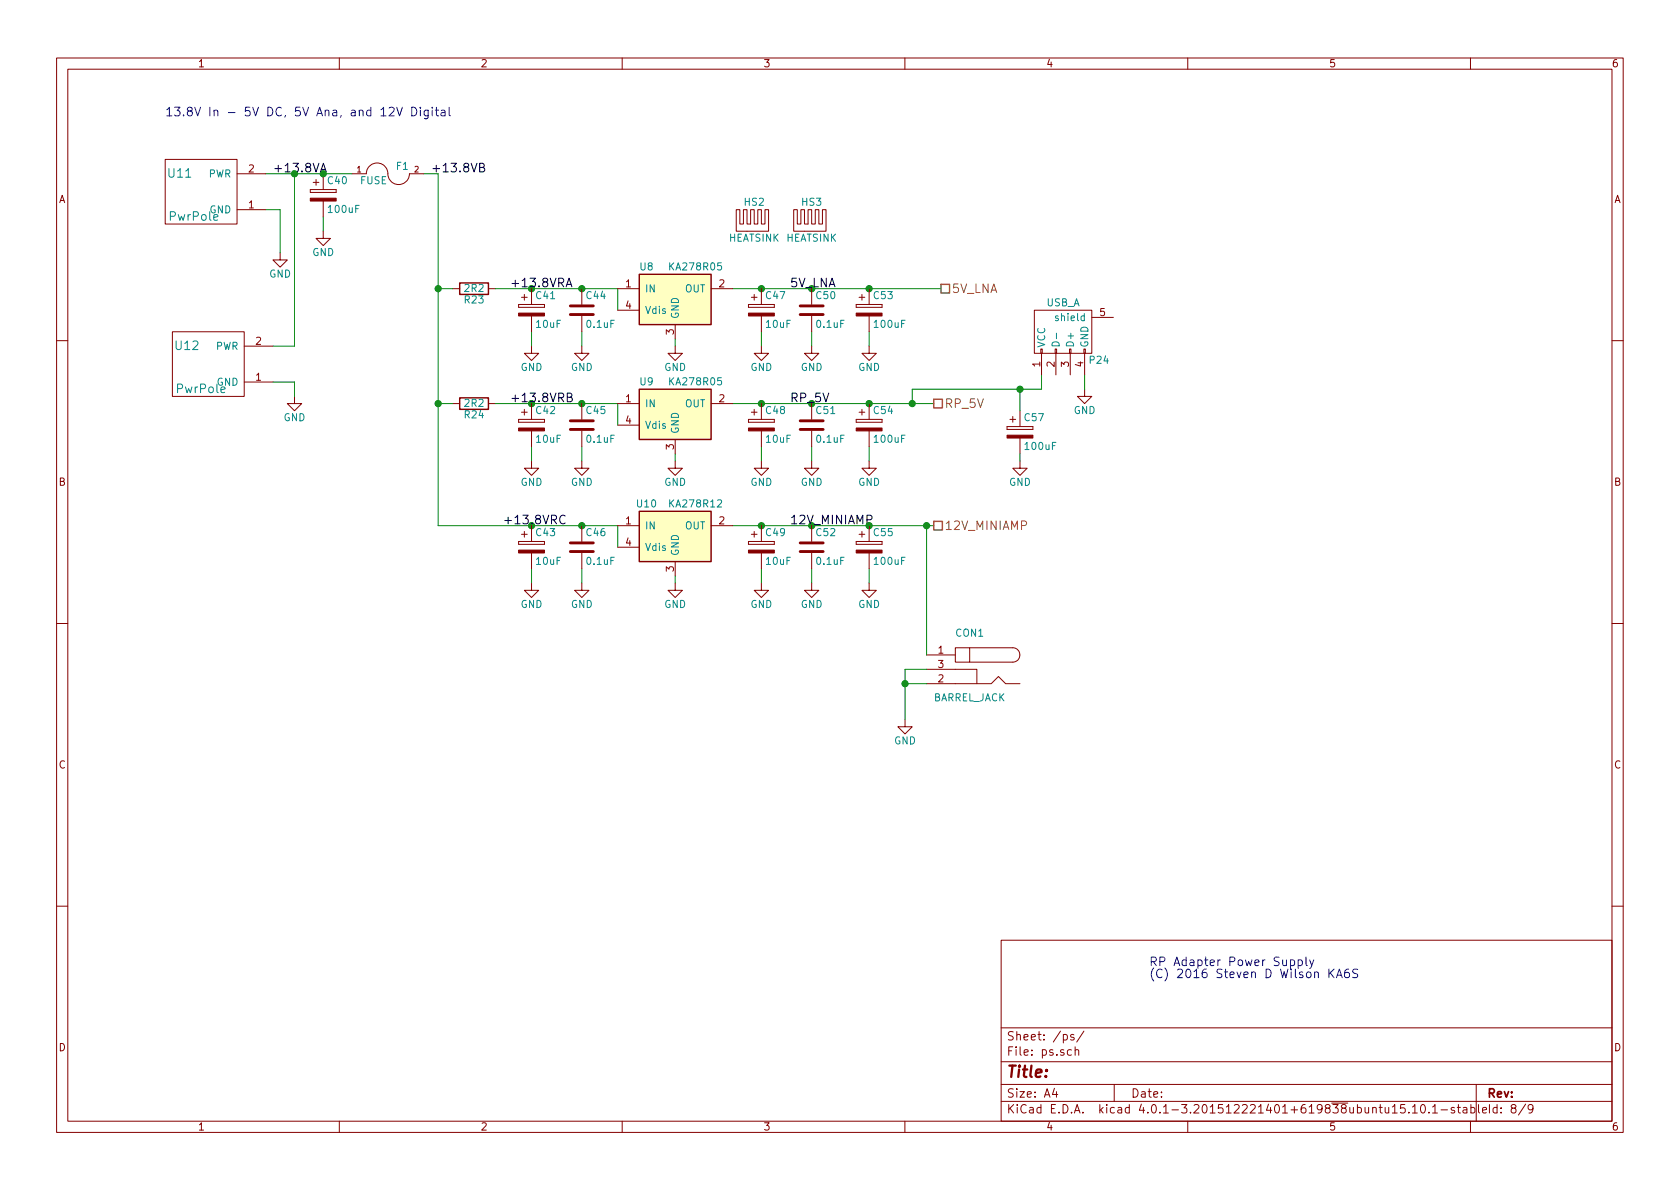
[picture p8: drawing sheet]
<svg xmlns="http://www.w3.org/2000/svg" width="297mm" height="210mm" viewBox="0 0 297 210" stroke-linecap="round" stroke-linejoin="round" font-family="sans-serif">
<g fill="none" stroke="#840000" stroke-width=".18">
<path d="M10 10.3h277v189.9h-277zM12 12.2h273v186.1h-273zM60 10.3v1.9M110 10.3v1.9M160 10.3v1.9M210 10.3v1.9M260 10.3v1.9M29.2 28.2h12.7v11.4h-12.7zM41.9 30.7h5.1M41.9 37.1h5.1M54.9 33.5v.5zM54.9 34h4.5z"/>
<path d="M54.9 33.5h4.5zM55.4 32.3h1M55.9 31.7v1.1M57.1 30.7v2.8M57.1 35.6v2.7M59.4 33.5v.5zM62.2 30.7h2.6a1.93 1.93 0 0 1 2.1-1.9 1.93 1.93 0 0 1 1.7 2.3 1.91 1.91 0 0 0 2 1.5 1.91 1.91 0 0 0 1.8-1.9h2.5M130.2 37.1h.6v2.5h.6v-2.5h.7v2.5h.6v-2.5h.6v2.5h.7v-2.5h.6v2.5h.7v-2.5h.6v3.8h-5.7zM140.3 37.1h.7v2.5h.6v-2.5h.6v2.5h.7v-2.5h.6v2.5h.6v-2.5h.7v2.5h.6v-2.5h.6v3.8h-5.7zM30.5 58.7h12.7v11.4h-12.7zM49.5 44.7v1.3h1.3l-1.3 1.2-1.2-1.2h1.2M57.1 40.9v1.3h1.3l-1.3 1.2-1.2-1.2h1.2"/>
<path d="M80 51h1.3M86.4 51h1.2M91.7 53.8v.6zM91.7 54.4h4.6zM91.7 53.8h4.6zM92.2 52.6h1M92.7 52.1v1M94 51v2.8M94 55.9v2.8M96.3 53.8v.6zM102.9 51v2.8M102.9 55.9v2.8"/>
<path d="M109.2 51h3.8M109.2 54.9h3.8M119.4 57.4v2.5M125.7 51h3.8M132.3 53.8v.6zM132.3 54.4h4.6zM132.3 53.8h4.6zM132.8 52.6h1.1M133.3 52.1v1M134.6 51v2.8M134.6 55.9v2.8M136.9 53.8v.6z"/>
<path d="M143.5 51v2.8M143.5 55.9v2.8M151.4 53.8v.6zM151.4 54.4h4.6zM151.4 53.8h4.6zM151.9 52.6h1M152.4 52.1v1M153.7 51v2.8M153.7 55.9v2.8M156 53.8v.6zM182.9 54.9h10.1v7.6h-10.1zM193 56.1h3.8"/>
<path d="M10 60.2h2M43.2 67.6h5.1M43.2 61.2h5.1M52.1 70.1v1.3h1.2l-1.2 1.2-1.3-1.2h1.3M80 71.4h1.3M86.4 71.4h1.2M91.7 74.2v.5zM91.7 74.7h4.6zM91.7 74.2h4.6zM92.2 72.9h1M92.7 72.4v1M94 61.2v1.3h1.2l-1.2 1.2-1.3-1.2h1.3"/>
<path d="M94 71.4v2.8M94 76.2v2.8M96.3 74.2v.5zM102.9 61.2v1.3h1.2l-1.2 1.2-1.3-1.2h1.3M102.9 71.4v2.8M102.9 76.2v2.8M109.2 71.4h3.8M109.2 75.2h3.8M119.4 61.2v1.3h1.2l-1.2 1.2-1.3-1.2h1.3M119.4 77.7v2.6M125.7 71.4h3.8M132.3 74.2v.5z"/>
<path d="M132.3 74.7h4.6zM132.3 74.2h4.6zM132.8 72.9h1.1M133.3 72.4v1M134.6 61.2v1.3h1.3l-1.3 1.2-1.3-1.2h1.3M134.6 71.4v2.8M134.6 76.2v2.8M136.9 74.2v.5zM143.5 61.2v1.3h1.3l-1.3 1.2-1.3-1.2h1.3M143.5 71.4v2.8M143.5 76.2v2.8M151.4 74.2v.5z"/>
<path d="M151.4 74.7h4.6zM151.4 74.2h4.6zM151.9 72.9h1M152.4 72.4v1M153.7 61.2v1.3h1.2l-1.2 1.2-1.3-1.2h1.3M153.7 71.4v2.8M153.7 76.2v2.8M156 74.2v.5zM178.1 75.4v.5zM178.1 75.9h4.5zM178.1 75.4h4.5zM178.6 74.2h1"/>
<path d="M179.1 73.7v1M180.3 72.6v2.8M180.3 77.5v2.8M182.6 75.4v.5zM184 61.7h.3v.8h-.3zM184.1 62.5v3.8M186.6 61.7h.2v.8h-.2zM186.7 62.5v3.8M189.1 61.7h.3v.8h-.3zM189.2 62.5v3.8M191.6 61.7h.3v.8h-.3zM191.8 68.8v1.3h1.2l-1.2 1.3-1.3-1.3h1.3"/>
<path d="M191.8 62.5v3.8M285 60.2h2M91.7 95.8v.5zM91.7 96.3h4.6zM91.7 95.8h4.6zM92.2 94.5h1M92.7 94v1M94 81.5v1.3h1.2l-1.2 1.3-1.3-1.3h1.3M94 93v2.8M94 97.8v2.8M96.3 95.8v.5zM102.9 81.5v1.3h1.2l-1.2 1.3-1.3-1.3h1.3"/>
<path d="M102.9 93v2.8M102.9 97.8v2.8M109.2 93h3.8M109.2 96.8h3.8M119.4 81.5v1.3h1.2l-1.2 1.3-1.3-1.3h1.3M119.4 99.3v2.5M125.7 93h3.8M132.3 95.8v.5zM132.3 96.3h4.6zM132.3 95.8h4.6zM132.8 94.5h1.1M133.3 94v1"/>
<path d="M134.6 81.5v1.3h1.3l-1.3 1.3-1.3-1.3h1.3M134.6 93v2.8M134.6 97.8v2.8M136.9 95.8v.5zM143.5 81.5v1.3h1.3l-1.3 1.3-1.3-1.3h1.3M143.5 93v2.8M143.5 97.8v2.8M151.4 95.8v.5zM151.4 96.3h4.6zM151.4 95.8h4.6zM151.9 94.5h1M152.4 94v1"/>
<path d="M153.7 81.5v1.3h1.2l-1.2 1.3-1.3-1.3h1.3M153.7 93v2.8M153.7 97.8v2.8M156 95.8v.5zM180.3 81.5v1.3h1.3l-1.3 1.3-1.2-1.3h1.2M10 110.3h2M94 103.1v1.3h1.2l-1.2 1.3-1.3-1.3h1.3M102.9 103.1v1.3h1.2l-1.2 1.3-1.3-1.3h1.3M119.4 103.1v1.3h1.2l-1.2 1.3-1.3-1.3h1.3M134.6 103.1v1.3h1.3l-1.3 1.3-1.3-1.3h1.3M143.5 103.1v1.3h1.3l-1.3 1.3-1.3-1.3h1.3M153.7 103.1v1.3h1.2l-1.2 1.3-1.3-1.3h1.3"/>
<path d="M163.8 118.4h8.9v2.5M163.8 115.8h5.1M168.9 114.5h2.5v2.6h-2.5zM171.4 114.5h7.7a1.27 1.27 0 0 1 1.2 1.3 1.27 1.27 0 0 1-1.2 1.3h-7.7M285 110.3h2M160 127.2v1.3h1.3l-1.3 1.3-1.3-1.3h1.3M163.8 120.9h11.5l1.2-1.3 1.3 1.3h2.5M10 160.2h2M177 166.3h108v32h-108zM285 160.2h2M60 198.3v1.9M110 198.3v1.9"/>
<path d="M160 198.3v1.9M177 194.8h108M177 191.8h108M177 187.8h108M177 181.8h108M186.4 192.5l-.3 1h.9M186.8 193v1M189.4 185.7l-.4-.1-.3 .3 .1 .6 .2 .1 .4-.1M189.9 183a.37 .37 0 0 0-.6 .1l.1 .3 .5 .1v.1l-.2 .3-.4-.1M190.1 185.7l.2-.1 .4 .1v.9M190.1 185.1v1.5M191.6 182.3l-1.2 2"/>
<path d="M197 191.8v3M210 198.3v1.9M246.2 195.8l.4-.5v1.5M246.2 196.8h.8M248.4 195.3h-.7l-.1 .7 .2-.1 .5 .1 .2 .2-.1 .5-.2 .1-.6-.1M249.1 196.7v.1M249.7 195.8l.5-.5v1.5M249.7 196.8h.9M251.3 195.5l.2-.2a.81 .81 0 0 1 .6 .6 .81 .81 0 0 1-.3 .8l-.1 .1a.79 .79 0 0 1-.4-1.3zM252.7 196.7v.1M253.3 195.8l.4-.5v1.5M253.3 196.8h.9"/>
<path d="M254.8 196.3h1.1M257.1 195.9a.37 .37 0 0 0-.5 .1v.3l.5 .1 .1 .1-.2 .3-.4-.1M257.7 195.8h.5M257.9 195.3v1.3l.3 .2M258.7 195.9h.6l.1 .9M259.4 196.2l-.5 .1-.3 .2 .3 .3 .5-.1M260 198.3v1.9M260.1 195.9l.4-.1 .3 .3-.1 .6h-.6M260.1 195.3v1.5M261 191.8v6.5M261.4 195.3v1.3l.2 .2M262.1 196.3l.7-.1v-.3l-.4-.1-.3 .2 .1 .7h.6"/>
<path d="M269.7 195.2l-1.2 2M271 196l-.2 .3h-.3l-.3-.3v-.4l.1-.2 .5-.1 .2 .2a1.19 1.19 0 0 1-.2 1.2l-.5 .1"/>
</g>
<g fill="none" stroke="#0000c2" stroke-width=".18">
<path d="M68.8 19.1l.2-.1h.4l.2 .1 .1 .3-.1 .2-.8 .9h.9M70.1 19l.5 1.5 .5-1.5M72.8 19a.77 .77 0 0 1 .9 .7 .77 .77 0 0 1-.9 .8zM74.3 19v.1M74.3 19.5v1M75.7 19.5v1.2l-.3 .3-.3-.1M75.7 19.6a.48 .48 0 0 0-.6 0v.7a.48 .48 0 0 0 .6 .1M76.4 19v.1M76.4 19.5v1M77 19.5h.5M77.2 19v1.3l.3 .2M78 19.6h.6l.1 .9"/>
<path d="M78.7 19.8l-.5 .1a.3 .3 0 0 0-.3 .3 .3 .3 0 0 0 .3 .3l.5-.1M79.4 19v1.3l.2 .2M228.2 169.8a.48 .48 0 0 1 .6 .1v.7a.48 .48 0 0 1-.6 .1M229.5 169.8a.48 .48 0 0 1 .7 .1v.7a.48 .48 0 0 1-.7 .1M229.5 169.7v1.6M230.9 169.2v1.4l.2 .2M231.6 169.7l.3 1.1M232.3 169.7l-.5 1.4-.2 .2M235 171.4v1.5M235.2 172l.7 .9M235.9 171.4l-.9 .8M236.3 172.9l.5-1.5 .5 1.5"/>
<path d="M236.4 172.5h.8M238.5 171.4a.62 .62 0 0 0-.8 .6l.1 .7a.48 .48 0 0 0 .8-.1l-.1-.5a.48 .48 0 0 0-.8 .1M240.1 171.4a.62 .62 0 0 0-.9 .1v.5l.8 .3v.4a.62 .62 0 0 1-.8 .1"/>
</g>
<g fill="#840000" stroke="#840000" stroke-width=".18">
<path d="M54.9 35h4.5v.6h-4.5z"/>
<path d="M91.7 55.4h4.6v.5h-4.6z"/>
<path d="M132.3 55.4h4.6v.5h-4.6z"/>
<path d="M151.4 55.4h4.6v.5h-4.6z"/>
<path d="M91.7 75.7h4.6v.5h-4.6z"/>
<path d="M91.7 97.3h4.6v.5h-4.6z"/>
<path d="M132.3 75.7h4.6v.5h-4.6z"/>
<path d="M132.3 97.3h4.6v.5h-4.6z"/>
<path d="M151.4 75.7h4.6v.5h-4.6z"/>
<path d="M151.4 97.3h4.6v.5h-4.6z"/>
<path d="M178.1 77h4.5v.5h-4.5z"/>
</g>
<path d="M81.3 50h5.1v2.1h-5.1zM113 48.5h12.7v8.9h-12.7zM81.3 70.4h5.1v2h-5.1zM113 68.8h12.7v8.9h-12.7zM113 90.4h12.7v8.9h-12.7z" fill="none" stroke="#840000" stroke-width=".25"/>
<g fill="none" stroke="#008400" stroke-width=".18">
<path d="M47 30.7h15.2M47 37.1h2.5v7.6M52.1 30.7v30.5h-3.8M57.1 38.3v2.6M74.9 30.7h2.6v62.3h31.7v3.8M77.5 51h2.5M87.6 51h21.6v3.9M94 58.7v2.5M102.9 58.7v2.5M119.4 59.9v1.3M129.5 51h36.9M134.6 58.7v2.5"/>
<path d="M143.5 58.7v2.5M153.7 58.7v2.5M48.3 67.6h3.8v2.5M77.5 71.4h2.5M87.6 71.4h21.6v3.8M94 79v2.5M102.9 79v2.5M129.5 71.4h35.6M134.6 79v2.5M143.5 79v2.5M153.7 79v2.5M180.3 68.8v3.8"/>
<path d="M184.1 66.3v2.5h-22.8v2.6M191.8 66.3v2.5M119.4 80.3v1.2M129.5 93h35.6M163.8 93v22.8M180.3 80.3v1.2M94 100.6v2.5M102.9 100.6v2.5M119.4 101.8v1.3M134.6 100.6v2.5M143.5 100.6v2.5M153.7 100.6v2.5"/>
<path d="M163.8 118.4h-3.8v8.8M160 120.9h3.8"/>
</g>
<g fill="#008400" stroke="#008400" stroke-width=".25">
<circle cx="102.9" cy="51" r=".51"/>
<circle cx="134.6" cy="51" r=".51"/>
<circle cx="57.2" cy="30.7" r=".51"/>
<circle cx="102.9" cy="93" r=".51"/>
<circle cx="134.6" cy="93" r=".51"/>
<circle cx="77.5" cy="51" r=".51"/>
<circle cx="102.9" cy="71.4" r=".51"/>
<circle cx="134.6" cy="71.4" r=".51"/>
<circle cx="77.5" cy="71.4" r=".51"/>
<circle cx="153.7" cy="51" r=".51"/>
<circle cx="153.7" cy="71.4" r=".51"/>
<circle cx="163.8" cy="93" r=".51"/>
<circle cx="160" cy="120.9" r=".51"/>
<circle cx="161.3" cy="71.4" r=".51"/>
<circle cx="180.3" cy="68.8" r=".51"/>
</g>
<g fill="#ffffc2" stroke="#ffffc2" stroke-width=".18">
<path d="M113 48.5h12.7v8.9h-12.7z"/>
<path d="M113 90.4h12.7v8.9h-12.7z"/>
<path d="M113 68.8h12.7v8.9h-12.7z"/>
</g>
<path d="M166.4 50.3h1.5v1.5h-1.5zM165.1 70.6h1.5v1.5h-1.5zM165.1 92.2h1.5v1.5h-1.5z" fill="none" stroke="#848400" stroke-width=".25"/>
<path d="M100.8 55.6h4.1M100.8 54.1h4.1M141.5 55.6h4M141.5 54.1h4M100.8 75.9h4.1M100.8 74.4h4.1M141.5 75.9h4M141.5 74.4h4M100.8 97.5h4.1M100.8 96h4.1M141.5 97.5h4M141.5 96h4" fill="none" stroke="#840000" stroke-width=".51"/>
<path d="M56.7 30.4l.5-1.5 .5 1.5M56.8 30h.7M84.8 29.6l.7-.1 .1-.2-.1-.3-.2-.1h-.5v1.5h.6l.3-.3v-.2l-.4-.3M100.1 50.7l.5-1.5 .5 1.5M100.2 50.3h.8M100.3 70.3l.7-.1 .1-.3-.1-.2-.2-.2h-.5v1.5h.6l.3-.2v-.3l-.4-.2M99.9 91.3a.62 .62 0 0 0-.7-.1 .62 .62 0 0 0-.2 .8 .58 .58 0 0 0 .3 .6 .58 .58 0 0 0 .6-.1" fill="none" stroke="#000" stroke-width=".18"/>
<path d="M186.8 58.9v1M186.1 60.7a.69 .69 0 0 1 .7-.2 .69 .69 0 0 1 .5 .7h-1.3z" fill="none" stroke="#008484" stroke-width=".18"/>
<text font-size="2.8" fill="#840000" x="178" y="190.5">Title:</text>
<g font-size="2.1" fill="#0000c2">
<text x="29.2" y="20.6">13.8V In - 5V DC, 5V Ana, and 12V Digital</text>
<text x="203.2" y="170.8">RP Adapter Power Supply</text>
<text x="203.2" y="173">(C) 2016 Steven D Wilson KA6S</text>
</g>
<g font-size="2.1" fill="#008484">
<text x="29.8" y="31.4">U11</text>
<text x="30.1" y="39">PwrPole</text>
<text x="31.1" y="61.9">U12</text>
<text x="31.4" y="69.5">PwrPole</text>
</g>
<text font-size="2.1" fill="#008400" x="48.3" y="30.5">+13.8VA</text>
<g font-size="2.1">
<text x="76.2" y="30.5">+13.8VB</text>
<text x="90.2" y="50.8">+13.8VRA</text>
<text x="139.7" y="50.8">5V_LNA</text>
<text x="90.2" y="71.1">+13.8VRB</text>
<text x="139.7" y="71.1">RP_5V</text>
<text x="88.9" y="92.7">+13.8VRC</text>
<text x="139.7" y="92.7">12V_MINIAMP</text>
</g>
<g font-size="2.1" fill="#848400">
<text x="168.3" y="51.8">5V_LNA</text>
<text x="167" y="72.1">RP_5V</text>
<text x="167" y="93.7">12V_MINIAMP</text>
</g>
<g font-size="2.1" fill="#840000">
<text x="178" y="184">Sheet: /ps/</text>
<text x="178" y="186.7">File: ps.sch</text>
<text x="178" y="196.9">KiCad E.D.A. kicad 4.0.1-3.201512221401+619838ubuntu15.10.1-stable</text>
<text x="178" y="194.1">Size: A4</text>
<text x="200" y="194.1">Date:</text>
<text x="263" y="194.1">Rev:</text>
<text x="263" y="196.9">Id: 8/9</text>
</g>
<g font-size="1.8" fill="#840000">
<text x="35" y="11.9">1</text>
<text x="85" y="11.9">2</text>
<text x="135" y="11.9">3</text>
<text x="185" y="11.9">4</text>
<text x="235" y="11.9">5</text>
<text x="285" y="11.9">6</text>
<text x="10.4" y="35.9">A</text>
<text x="44" y="30.5">2</text>
<text x="285.4" y="35.9">A</text>
<text x="44" y="36.8">1</text>
<text x="110.6" y="50.8">1</text>
<text x="127.2" y="50.8">2</text>
<text x="110.6" y="54.6">4</text>
<text x="119.1" y="59.2" transform="rotate(-90 119.1 59.2)">3</text>
<text x="194.5" y="55.9">5</text>
<text x="45.2" y="61">2</text>
<text x="183.9" y="64.9" transform="rotate(-90 183.9 64.9)">1</text>
<text x="186.4" y="64.9" transform="rotate(-90 186.4 64.9)">2</text>
<text x="189" y="64.9" transform="rotate(-90 189 64.9)">3</text>
<text x="191.5" y="64.9" transform="rotate(-90 191.5 64.9)">4</text>
<text x="45.2" y="67.3">1</text>
<text x="110.6" y="71.1">1</text>
<text x="127.2" y="71.1">2</text>
<text x="110.6" y="74.9">4</text>
<text x="119.1" y="79.5" transform="rotate(-90 119.1 79.5)">3</text>
<text x="10.4" y="85.9">B</text>
<text x="285.4" y="85.9">B</text>
<text x="110.6" y="92.7">1</text>
<text x="127.2" y="92.7">2</text>
<text x="110.6" y="96.5">4</text>
<text x="119.1" y="101.1" transform="rotate(-90 119.1 101.1)">3</text>
<text x="165.9" y="115.6">1</text>
<text x="165.9" y="118.1">3</text>
<text x="165.9" y="120.6">2</text>
<text x="10.4" y="135.9">C</text>
<text x="285.4" y="135.9">C</text>
<text x="10.4" y="185.9">D</text>
<text x="285.4" y="185.9">D</text>
<text x="35" y="199.9">1</text>
<text x="85" y="199.9">2</text>
<text x="135" y="199.9">3</text>
<text x="185" y="199.9">4</text>
<text x="235" y="199.9">5</text>
<text x="285" y="199.9">6</text>
</g>
<g font-size="1.8" fill="#008484">
<text x="36.8" y="31.4">PWR</text>
<text x="58" y="32.6">C40</text>
<text x="63.7" y="32.6">FUSE</text>
<text x="70.1" y="30">F1</text>
<text x="37" y="37.7">GND</text>
<text x="58.2" y="37.6">100uF</text>
<text x="131.6" y="36.4">HS2</text>
<text x="141.8" y="36.4">HS3</text>
<text x="55.2" y="45.3">GND</text>
<text x="113.2" y="47.8">U8</text>
<text x="118.6" y="47.8">KA278R05</text>
<text x="128.8" y="42.7">HEATSINK</text>
<text x="139" y="42.7">HEATSINK</text>
<text x="47.6" y="49.1">GND</text>
<text x="82.2" y="53.6">R23</text>
<text x="82.2" y="51.6">2R2</text>
<text x="94.8" y="52.9">C41</text>
<text x="103.7" y="52.9">C44</text>
<text x="114" y="51.7">IN</text>
<text x="121" y="51.7">OUT</text>
<text x="135.5" y="52.9">C47</text>
<text x="144.4" y="52.9">C50</text>
<text x="154.5" y="52.9">C53</text>
<text x="94.9" y="58">10uF</text>
<text x="103.8" y="58">0.1uF</text>
<text x="114" y="55.5">Vdis</text>
<text x="120" y="56.4" transform="rotate(-90 120 56.4)">GND</text>
<text x="135.5" y="58">10uF</text>
<text x="144.5" y="58">0.1uF</text>
<text x="154.7" y="58">100uF</text>
<text x="185" y="54.1">USB_A</text>
<text x="186.9" y="56.8">shield</text>
<text x="38" y="61.8">PWR</text>
<text x="92" y="65.6">GND</text>
<text x="100.9" y="65.6">GND</text>
<text x="117.4" y="65.6">GND</text>
<text x="132.7" y="65.6">GND</text>
<text x="141.6" y="65.6">GND</text>
<text x="151.7" y="65.6">GND</text>
<text x="184.8" y="61.5" transform="rotate(-90 184.8 61.5)">VCC</text>
<text x="189.9" y="61.5" transform="rotate(-90 189.9 61.5)">D+</text>
<text x="192.4" y="61.5" transform="rotate(-90 192.4 61.5)">GND</text>
<text x="192.7" y="64.3">P24</text>
<text x="38.2" y="68.2">GND</text>
<text x="82.2" y="71.9">2R2</text>
<text x="113.2" y="68.1">U9</text>
<text x="118.6" y="68.1">KA278R05</text>
<text x="50.1" y="74.5">GND</text>
<text x="82.2" y="74">R24</text>
<text x="94.8" y="73.2">C42</text>
<text x="103.7" y="73.2">C45</text>
<text x="114" y="72">IN</text>
<text x="114" y="75.8">Vdis</text>
<text x="120" y="76.7" transform="rotate(-90 120 76.7)">GND</text>
<text x="121" y="72">OUT</text>
<text x="135.5" y="73.2">C48</text>
<text x="144.4" y="73.2">C51</text>
<text x="154.5" y="73.2">C54</text>
<text x="181.2" y="74.5">C57</text>
<text x="189.8" y="73.2">GND</text>
<text x="94.9" y="78.3">10uF</text>
<text x="103.8" y="78.3">0.1uF</text>
<text x="135.5" y="78.3">10uF</text>
<text x="144.5" y="78.3">0.1uF</text>
<text x="154.7" y="78.3">100uF</text>
<text x="181.4" y="79.5">100uF</text>
<text x="92" y="85.9">GND</text>
<text x="100.9" y="85.9">GND</text>
<text x="112.7" y="89.7">U10</text>
<text x="117.4" y="85.9">GND</text>
<text x="118.6" y="89.7">KA278R12</text>
<text x="132.7" y="85.9">GND</text>
<text x="141.6" y="85.9">GND</text>
<text x="151.7" y="85.9">GND</text>
<text x="178.4" y="85.9">GND</text>
<text x="94.8" y="94.8">C43</text>
<text x="103.7" y="94.8">C46</text>
<text x="114" y="93.6">IN</text>
<text x="121" y="93.6">OUT</text>
<text x="135.5" y="94.8">C49</text>
<text x="144.4" y="94.8">C52</text>
<text x="154.5" y="94.8">C55</text>
<text x="94.9" y="99.9">10uF</text>
<text x="103.8" y="99.9">0.1uF</text>
<text x="114" y="97.4">Vdis</text>
<text x="120" y="98.3" transform="rotate(-90 120 98.3)">GND</text>
<text x="135.5" y="99.9">10uF</text>
<text x="144.5" y="99.9">0.1uF</text>
<text x="154.7" y="99.9">100uF</text>
<text x="92" y="107.5">GND</text>
<text x="100.9" y="107.5">GND</text>
<text x="117.4" y="107.5">GND</text>
<text x="132.7" y="107.5">GND</text>
<text x="141.6" y="107.5">GND</text>
<text x="151.7" y="107.5">GND</text>
<text x="169" y="112.6">CON1</text>
<text x="164.8" y="124">BARREL_JACK</text>
<text x="158.1" y="131.6">GND</text>
</g>
<g font-size="1.4" fill="#840000">
<text x="63.1" y="30.5">1</text>
<text x="73.3" y="30.5">2</text>
</g>
</svg>
